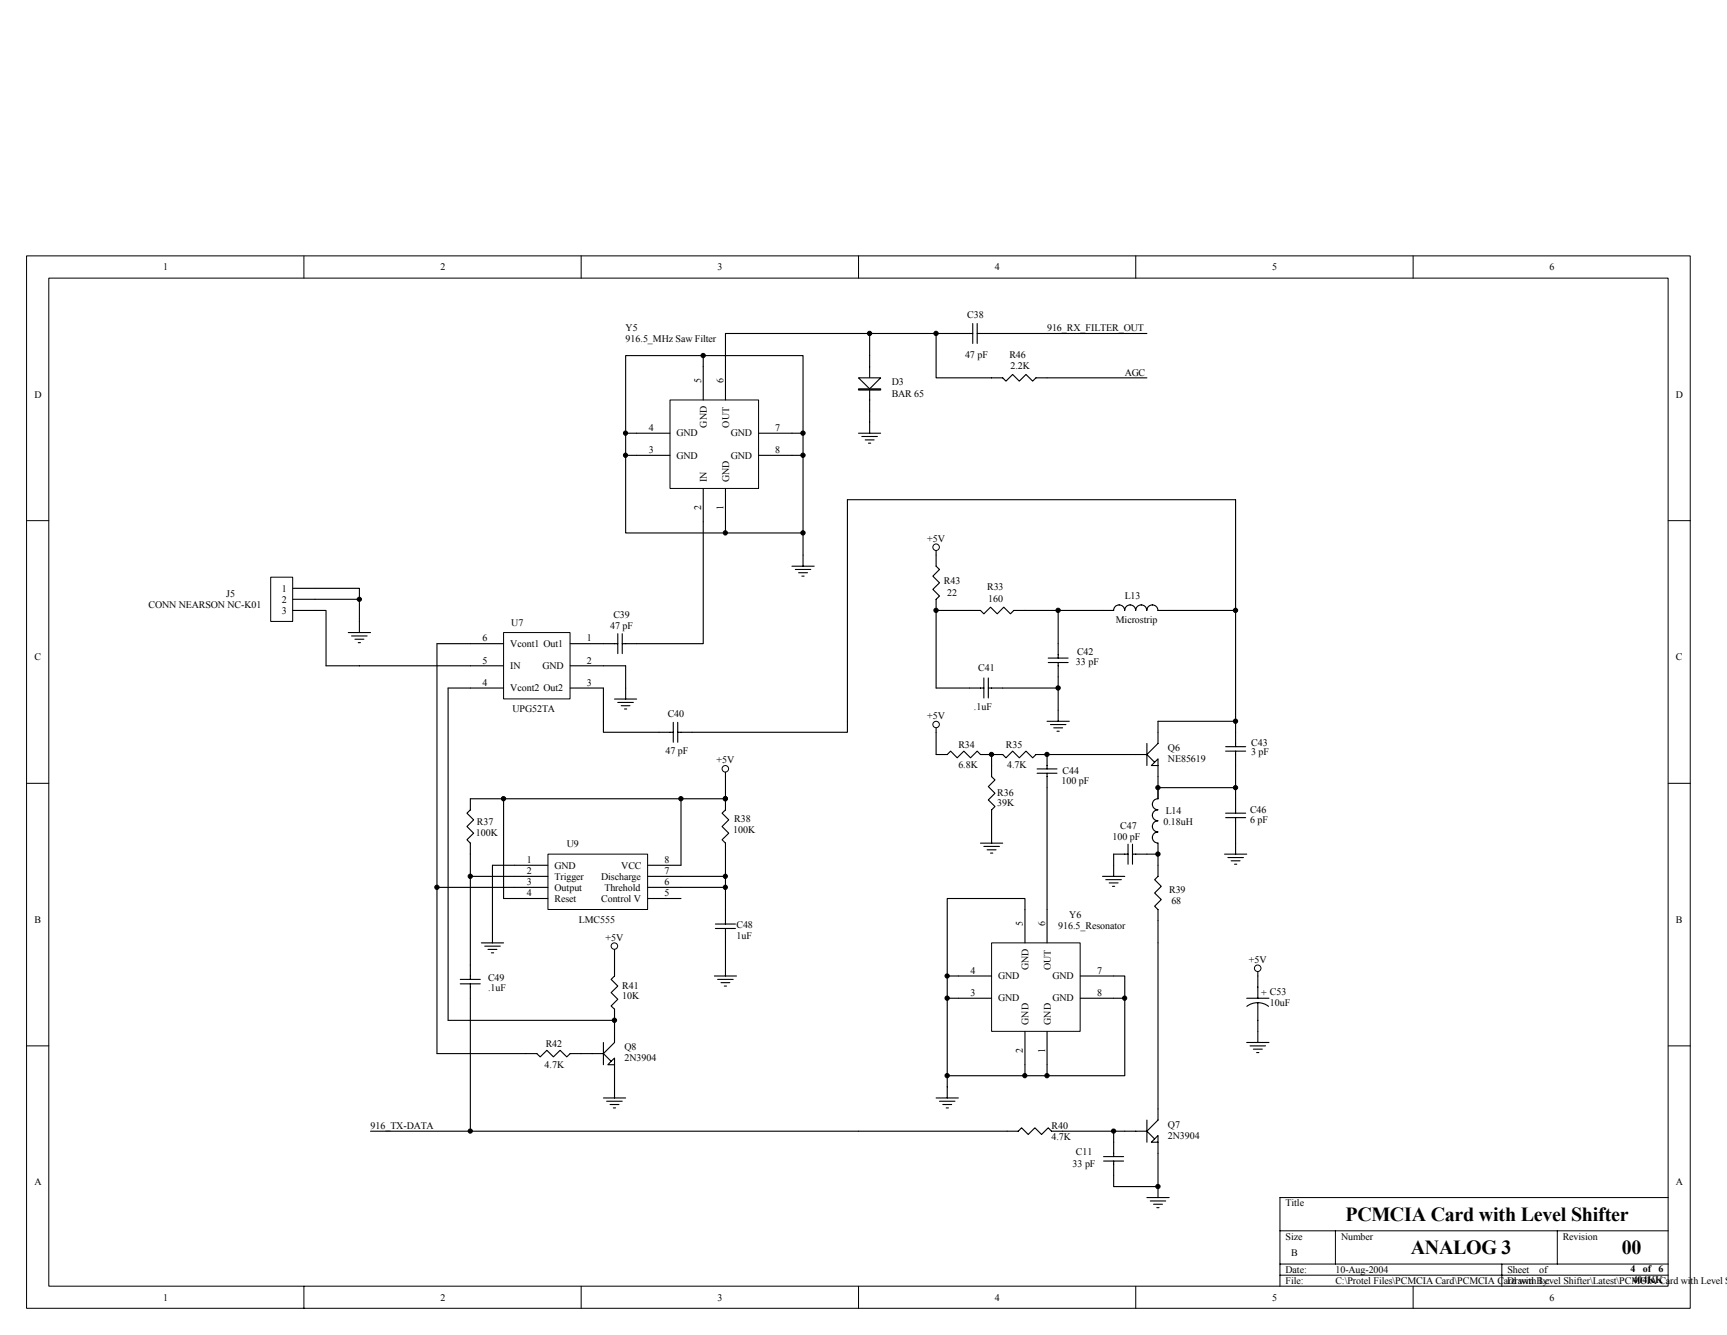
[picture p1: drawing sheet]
<svg xmlns="http://www.w3.org/2000/svg" width="279mm" height="216mm" viewBox="0 0 279 216" stroke-linecap="round" stroke-linejoin="round" font-family="sans-serif">
<g fill="none" stroke="#000" stroke-width=".16">
<path d="M4.3 41.4h269.2v170.2h-269.2zM7.9 45h262v163h-262zM49.2 41.4v3.6M94 41.4v3.6M138.9 41.4v3.6M183.7 41.4v3.6M228.6 41.4v3.6M4.3 84.2h3.6M269.9 84.2h3.6M4.3 126.7h3.6M269.9 126.7h3.6M4.3 169.1h3.6"/>
<path d="M269.9 169.1h3.6M207.1 199.1h62.8M216 199.1v5.3M251.9 199.1v5.3M269.9 193.7h-62.8v14.3M49.2 208v3.6M94 208v3.6M138.9 208v3.6M183.7 208v3.6M207.1 204.4h62.8M207.1 206.2h62.8M228.6 208v3.6"/>
<path d="M243 204.4v3.6"/>
</g>
<g fill="none" stroke="#000" stroke-width=".18">
<path d="M151.4 89.8v1.8l.6 .5-1.1 1.1 1.1 1.1-1.1 1 1.1 1.1-.6 .5v14.4h5.4M151.4 98.7h5.4M165.8 98.7h12.6M171.2 98.7v7.7M189.1 98.7h10.8M52.7 107.7h23.4M76.1 104.1h-5.4v66.3h14.3M76.1 111.3h-3.6v53.7h26.9v1.8M97.6 107.7h3.6v3.6M97.6 111.3v5.3M137.1 116.6v-35.8h62.8v37.6M162.2 111.3h9"/>
<path d="M169.6 107.1h3.2M169.6 106.4h3.2M171.2 107.1v7.8M199.9 116.6h-12.6v1.8M76.1 138.1v18M81.5 129.2v16.1h1.8M83.3 139.9h-3.6v10.8M110.2 129.2v10.7M117.4 125.6v3.6h-41.3M117.4 138.1v5.4h-7.2M160.4 122v3.6l.6 .5-1.1 1.1 1.1 1.1-1.1 1.1 1.1 1-.6 .6v1.8M169.4 122h12.6"/>
<path d="M180.2 138.1v1.8M185.5 138.1h1.8M187.3 134.6a.89 .89 0 0 0-.9 .8 .89 .89 0 0 0 .9 .9v3.6M187.3 125.6v3.6a.9 .9 0 0 0-.9 .9 .9 .9 0 0 0 .9 .9 .89 .89 0 0 0-.9 .9 .89 .89 0 0 0 .9 .9 .89 .89 0 0 0-.9 .8 .89 .89 0 0 0 .9 .9M187.3 127.4h12.6M199.9 123.8v5.4M199.9 134.6v1.8M70.7 143.5h12.6M76.1 141.7h7.2M99.4 154.3v1.8M110.2 141.7h7.2M187.3 152.5v26.8"/>
<path d="M76.1 161.4v21.5h86.8M99.4 174v1.8M59.9 182.9h16.2M171.9 182.9h10.1M187.3 186.5v5.4"/>
</g>
<g fill="#000" stroke="#000" stroke-width=".16">
<circle cx="151.4" cy="98.7" r=".35"/>
<circle cx="199.9" cy="98.7" r=".35"/>
<circle cx="171.2" cy="111.3" r=".35"/>
<circle cx="199.9" cy="116.6" r=".35"/>
<circle cx="81.5" cy="129.2" r=".35"/>
<circle cx="110.2" cy="129.2" r=".35"/>
<circle cx="117.3" cy="129.2" r=".34"/>
<circle cx="160.4" cy="122" r=".35"/>
<circle cx="169.4" cy="122" r=".35"/>
<circle cx="187.3" cy="138.1" r=".35"/>
<circle cx="70.7" cy="143.5" r=".35"/>
<circle cx="76.1" cy="141.7" r=".35"/>
<circle cx="117.3" cy="141.7" r=".34"/>
<circle cx="117.3" cy="143.5" r=".34"/>
<circle cx="99.4" cy="165" r=".35"/>
<circle cx="76.1" cy="182.9" r=".35"/>
</g>
<path d="M81.5 102.3h10.7v10.7h-10.7z" fill="#fff"/>
<path d="M81.5 102.3h10.7v10.7h-10.7z" fill="none" stroke="#000" stroke-width=".16"/>
<g fill="none" stroke="#000" stroke-width=".18">
<path d="M156.8 98.7h1.8l.6 .6 1.1-1.1 1 1.1 1.1-1.1 1.1 1.1 .5-.6h1.8M178.4 98.7h1.8M180.2 98.7a.89 .89 0 0 1 .9-.9 .89 .89 0 0 1 .8 .9 .89 .89 0 0 1 .9-.9 .89 .89 0 0 1 .9 .9 .9 .9 0 0 1 .9-.9 .9 .9 0 0 1 .9 .9M185.5 98.7a.89 .89 0 0 1 .9-.9 .89 .89 0 0 1 .9 .9M187.3 98.7h1.8M76.1 104.1h5.4M76.1 107.7h5.4M76.1 111.3h5.4M92.2 104.1h5.4M92.2 107.7h5.4M92.2 111.3h5.4M106.6 118.4h2.3"/>
<path d="M108.9 116.8v3.2M109.6 118.4h2.4M109.6 116.8v3.2M76.1 129.2v1.8l-.6 .5 1.1 1.1-1.1 1.1 1.1 1-1.1 1.1 .6 .6v1.7M117.4 129.2v1.8l-.6 .5 1.1 1.1-1.1 1.1 1.1 1-1.1 1.1 .6 .6v1.7M151.4 122h1.8l.6-.5 1.1 1.1 1-1.1 1.1 1.1 1.1-1.1 .5 .5h3.6l.6 .6 1-1.1 1.1 1.1 1.1-1.1 1.1 1.1 .5-.6h1.8M187.3 139.9v1.8l-.5 .6 1.1 1-1.1 1.1 1.1 1.1-1.1 1.1 .5 .5v1.8M198.3 132.2h3.2M198.3 131.5h3.2M199.9 129.2v2.3M199.9 132.2v2.4M162.9 182.9h1.8l.6-.5 1 1.1 1.1-1.1 1.1 1.1 1.1-1.1 .5 .5h1.8"/>
</g>
<path d="M88.7 138.2h16.1v8.9h-16.1z" fill="#fff"/>
<g fill="none" stroke="#000" stroke-width=".16">
<path d="M88.6 138.1h16.2v9h-16.2z"/>
<circle cx="151.4" cy="88.5" r=".53"/>
<circle cx="117.3" cy="124.3" r=".53"/>
<circle cx="99.4" cy="153" r=".52"/>
</g>
<g fill="none" stroke="#000" stroke-width=".18">
<path d="M151.4 89v.8M97.6 104.1h2.3M99.4 113.1h3.6M99.9 102.5v3.2M99.9 113.6h2.6M100.5 114.1h1.4M100.7 104.1h2.3M100.7 102.5v3.2M101 114.7h.4M101.2 111.3v1.8M156.8 111.3h2.4M159.2 109.6v3.3"/>
<path d="M159.9 111.3h2.3M159.9 109.6v3.3M169.4 116.6h3.6M169.9 117.2h2.5M170.5 117.7h1.4M171 118.3h.4M171.2 114.9v1.7M187.3 118.4v1.8l-1.8 1.8 1.3 1.3 .5-.6v1.1h-1l.5-.5M199.9 118.4v2.4M83.3 139.9h5.3M104.8 139.9h5.4M117.4 124.9v.7"/>
<path d="M158.6 136.4h3.6M159.2 136.9h2.5M159.7 137.4h1.4M160.3 138h.3M160.4 134.6v1.8M167.8 125.1h3.2M167.8 124.4h3.2M169.4 122v2.4M169.4 125.1v2.3M180.2 138.1h2.3M180.2 139.9v1.8M182 122h3.5"/>
<path d="M182.5 136.5v3.3M183.2 138.1h2.3M183.2 136.5v3.3M185.5 120.2v3.6M187.3 123.8v1.8M198.1 138.1h3.6M198.3 121.5h3.2M198.3 120.8h3.2M198.6 138.7h2.6M199.2 139.2h1.4M199.7 139.8h.4M199.9 121.5v2.3"/>
<path d="M199.9 136.4v1.7M74.5 158.4h3.2M74.5 159.1h3.2M76.1 156.1v2.3M76.1 159.1v2.3M77.9 152.5h3.6M78.4 153h2.5M79 153.5h1.4M79.5 154.1h.4M79.7 150.7v1.8M83.3 141.7h5.3M83.3 143.5h5.3"/>
<path d="M83.3 145.3h5.3M99.4 156.1v1.7l-.5 .6 1 1.1-1 1 1 1.1-1 1.1 .5 .5v1.8M99.4 153.5v.8M104.8 141.7h5.4M104.8 143.5h5.4M104.8 145.3h5.4M115.6 157.8h3.5M116.1 158.4h2.5M116.6 158.9h1.5M117.2 159.5h.3M117.4 156.1v1.7M178.4 141.7h3.6"/>
<path d="M178.9 142.3h2.5M179.5 142.8h1.4M180 143.3h.3M187.3 148.9v3.6M85 170.4h1.8l.6 .5 1.1-1 1 1 1.1-1 1.1 1 .5-.5h5.4M97.6 177.6h3.6M97.6 168.6v3.6M98.1 178.1h2.6M98.7 178.6h1.4M99.2 179.2h.4M99.4 166.8v1.8l-1.8 1.8 1.3 1.2 .5-.5v1.1h-1.1l.6-.6M99.4 172.2v1.8"/>
<path d="M99.4 175.8v1.8M187.3 179.3v1.8l-1.8 1.8 1.3 1.3 .5-.6v1.1h-1l.5-.5M182 182.9h3.5M185.5 193.7h3.6M185.5 181.1v3.6M186.1 194.2h2.5M186.6 194.8h1.5M187.2 195.3h.3M187.3 184.7v1.8M187.3 191.9v1.8"/>
</g>
<g fill="#000" stroke="#000" stroke-width=".16">
<circle cx="187.3" cy="127.4" r=".35"/>
<circle cx="199.9" cy="127.4" r=".35"/>
</g>
<path d="M160.4 152.5h14.4v14.3h-14.4z" fill="#fff"/>
<g fill="none" stroke="#000" stroke-width=".16">
<path d="M160.4 152.5h14.4v14.3h-14.4z"/>
<circle cx="151.5" cy="117.2" r=".52"/>
<circle cx="203.5" cy="156.6" r=".53"/>
</g>
<g fill="none" stroke="#000" stroke-width=".18">
<path d="M97.6 116.6v1.8h9M137.1 116.6v1.8h-25.1M151.4 117.7v4.3M160.4 132.8v1.8M169.4 127.4v25.1M115.7 150.2h3.3M115.7 149.4h3.3M117.4 143.5v5.9M117.4 150.2v5.9M153.2 157.8h7.2M165.8 152.5v-7.2h-12.6v28.7h28.8v-16.2h-7.2M203.5 157.1v4.3"/>
<path d="M151.4 177.6h3.6M152 178.1h2.5M152.5 178.6h1.5M153.1 179.2h.3M153.2 161.4h7.2M153.2 174v3.6M165.8 166.8v7.2M169.4 166.8v7.2M174.8 161.4h7.2M201.7 161.4h3.6M201.7 168.6h3.6M201.7 162.8a2.9 2.9 0 0 1 3.5 0"/>
<path d="M202.2 169.1h2.5M202.8 169.7h1.4M203.3 170.2h.4M203.5 162.2v6.4M178.5 187.8h3.3M178.5 187h3.3M180.2 187.8v4.1h7.1M180.2 182.9v4.1"/>
</g>
<g fill="#000" stroke="#000" stroke-width=".16">
<circle cx="171.2" cy="98.7" r=".35"/>
<circle cx="153.2" cy="157.8" r=".35"/>
<circle cx="153.2" cy="174" r=".35"/>
<circle cx="153.2" cy="161.4" r=".35"/>
<circle cx="165.8" cy="174" r=".34"/>
<circle cx="169.4" cy="174" r=".35"/>
<circle cx="181.9" cy="161.4" r=".34"/>
<circle cx="180.2" cy="182.9" r=".35"/>
<circle cx="187.3" cy="191.9" r=".35"/>
</g>
<path d="M43.8 93.4h3.5v7.1h-3.5z" fill="#fff"/>
<path d="M43.8 93.3h3.5v7.2h-3.5z" fill="none" stroke="#000" stroke-width=".16"/>
<g fill="none" stroke="#000" stroke-width=".18">
<path d="M155 53.9h2.4M157.4 52.3v3.2M158.1 53.9h27.4M158.1 52.3v3.2M47.4 98.7h5.3v9M47.4 96.9h10.7v5.4M47.4 95.1h10.7v1.8M128.1 91.6h3.6M128.7 92.1h2.5M129.2 92.6h1.4M129.7 93.2h.4M129.9 89.8v1.8"/>
<path d="M56.3 102.3h3.6M56.9 102.8h2.5M57.4 103.4h1.5M58 103.9h.3"/>
</g>
<circle cx="58.1" cy="96.9" r=".35" fill="#000" stroke="#000" stroke-width=".16"/>
<path d="M108.4 64.7h14.3v14.3h-14.3z" fill="#fff"/>
<path d="M108.4 64.7h14.3v14.3h-14.3z" fill="none" stroke="#000" stroke-width=".16"/>
<path d="M113.8 57.5v7.2M140.7 57.5v9M155 53.9h-37.6v10.8M101.2 73.6h7.2M101.2 70.1h7.2M113.8 79v25.1h-10.8M117.4 79v7.2M122.7 70.1h7.2v-12.6h-28.7v28.7h28.7v-16.1M122.7 73.6h7.2M129.9 86.2v3.6" fill="none" stroke="#000" stroke-width=".18"/>
<g fill="#fff" stroke="#000" stroke-width=".18">
<path d="M138.9 61.1h3.6l-1.8 1.8z"/>
<path d="M138.9 62.9h3.6v.2h-3.6z" fill-rule="evenodd"/>
</g>
<path d="M140.7 53.9v3.6M151.4 53.9v7.2h10.8l.6 .5 1-1 1.1 1 1.1-1 1.1 1 .5-.5h17.9M138.9 70.1h3.6M139.4 70.6h2.5M140 71.1h1.4M140.5 71.7h.4M140.7 66.5v3.6" fill="none" stroke="#000" stroke-width=".18"/>
<g fill="#000" stroke="#000" stroke-width=".16">
<circle cx="113.8" cy="57.5" r=".35"/>
<circle cx="140.7" cy="53.9" r=".35"/>
<circle cx="151.4" cy="53.9" r=".35"/>
<circle cx="101.2" cy="70" r=".34"/>
<circle cx="101.2" cy="73.6" r=".34"/>
<circle cx="129.9" cy="70" r=".35"/>
<circle cx="129.9" cy="73.6" r=".35"/>
<circle cx="117.3" cy="86.2" r=".34"/>
<circle cx="129.9" cy="86.2" r=".35"/>
</g>
<g font-size="3.2">
<text x="217.7" y="197.5">PCMCIA Card with Level Shifter</text>
<text x="228.3" y="202.8">ANALOG 3</text>
<text x="262.4" y="202.8">00</text>
</g>
<g font-size="1.6">
<text x="26.4" y="43.7">1</text>
<text x="71.2" y="43.7">2</text>
<text x="116.1" y="43.7">3</text>
<text x="161" y="43.7">4</text>
<text x="205.8" y="43.7">5</text>
<text x="250.7" y="43.7">6</text>
<text x="101.2" y="53.6">Y5</text>
<text x="156.5" y="51.4">C38</text>
<text x="169.4" y="53.6">916_RX_FILTER_OUT</text>
<text x="101.2" y="55.4">916.5_MHz Saw Filter</text>
<text x="156.1" y="57.8">47 pF</text>
<text x="163.3" y="57.8">R46</text>
<text x="163.5" y="59.6">2.2K</text>
<text x="5.6" y="64.3">D</text>
<text x="113.5" y="62" transform="rotate(-90 113.5 62)">5</text>
<text x="117.1" y="62" transform="rotate(-90 117.1 62)">6</text>
<text x="144.3" y="62.3">D3</text>
<text x="144.3" y="64.1">BAR 65</text>
<text x="182" y="60.7">AGC</text>
<text x="271.1" y="64.3">D</text>
<text x="105" y="69.7">4</text>
<text x="109.5" y="70.6">GND</text>
<text x="114.4" y="69.2" transform="rotate(-90 114.4 69.2)">GND</text>
<text x="117.9" y="69.2" transform="rotate(-90 117.9 69.2)">OUT</text>
<text x="118.3" y="70.6">GND</text>
<text x="125.4" y="69.7">7</text>
<text x="105" y="73.3">3</text>
<text x="109.5" y="74.2">GND</text>
<text x="114.4" y="77.9" transform="rotate(-90 114.4 77.9)">IN</text>
<text x="117.9" y="77.9" transform="rotate(-90 117.9 77.9)">GND</text>
<text x="118.3" y="74.2">GND</text>
<text x="125.4" y="73.3">8</text>
<text x="113.5" y="82.4" transform="rotate(-90 113.5 82.4)">2</text>
<text x="117.1" y="82.4" transform="rotate(-90 117.1 82.4)">1</text>
<text x="150" y="87.6">+5V</text>
<text x="45.6" y="95.7">1</text>
<text x="152.7" y="94.4">R43</text>
<text x="159.7" y="95.5">R33</text>
<text x="24" y="98.3">CONN NEARSON NC-K01</text>
<text x="36.6" y="96.6">J5</text>
<text x="45.6" y="97.5">2</text>
<text x="45.6" y="99.3">3</text>
<text x="82.7" y="101.2">U7</text>
<text x="98.7" y="101.7">47 pF</text>
<text x="99.2" y="100">C39</text>
<text x="153.2" y="96.4">22</text>
<text x="159.9" y="97.3">160</text>
<text x="180.5" y="100.7">Microstrip</text>
<text x="182" y="96.9">L13</text>
<text x="5.6" y="106.8">C</text>
<text x="78.1" y="103.7">6</text>
<text x="78.1" y="107.3">5</text>
<text x="82.5" y="104.6">Vcont1 Out1</text>
<text x="94.9" y="103.7">1</text>
<text x="94.9" y="107.3">2</text>
<text x="174.1" y="107.5">33 pF</text>
<text x="174.2" y="105.9">C42</text>
<text x="271.1" y="106.8">C</text>
<text x="78.1" y="110.9">4</text>
<text x="82.5" y="108.2">IN</text>
<text x="82.5" y="111.8">Vcont2 Out2</text>
<text x="87.8" y="108.2">GND</text>
<text x="94.9" y="110.9">3</text>
<text x="158.3" y="108.6">C41</text>
<text x="82.9" y="115.2">UPG52TA</text>
<text x="108" y="115.9">C40</text>
<text x="150" y="116.3">+5V</text>
<text x="157.6" y="114.8">.1uF</text>
<text x="107.7" y="122">47 pF</text>
<text x="115.9" y="123.4">+5V</text>
<text x="155" y="120.9">R34</text>
<text x="155" y="124.1">6.8K</text>
<text x="162.8" y="120.9">R35</text>
<text x="162.9" y="124.1">4.7K</text>
<text x="171.9" y="125.2">C44</text>
<text x="189" y="121.5">Q6</text>
<text x="189" y="123.3">NE85619</text>
<text x="202.4" y="120.6">C43</text>
<text x="202.4" y="122.2">3 pF</text>
<text x="161.3" y="128.8">R36</text>
<text x="161.3" y="130.4">39K</text>
<text x="171.7" y="126.8">100 pF</text>
<text x="188.6" y="131.7">L14</text>
<text x="202.2" y="131.5">C46</text>
<text x="77" y="135.3">100K</text>
<text x="77.2" y="133.5">R37</text>
<text x="91.7" y="137.1">U9</text>
<text x="118.6" y="134.7">100K</text>
<text x="118.8" y="132.9">R38</text>
<text x="180" y="135.8">100 pF</text>
<text x="181.3" y="134">C47</text>
<text x="188.2" y="133.5">0.18uH</text>
<text x="202.2" y="133.1">6 pF</text>
<text x="85.2" y="139.6">1</text>
<text x="85.2" y="141.4">2</text>
<text x="85.2" y="143.2">3</text>
<text x="89.7" y="140.5">GND</text>
<text x="89.7" y="142.2">Trigger</text>
<text x="97.3" y="142.2">Discharge</text>
<text x="100.5" y="140.5">VCC</text>
<text x="107.5" y="139.6">8</text>
<text x="107.5" y="143.2">6</text>
<text x="107.5" y="141.4">7</text>
<text x="5.6" y="149.2">B</text>
<text x="85.2" y="144.9">4</text>
<text x="89.7" y="144">Output</text>
<text x="89.7" y="145.8">Reset</text>
<text x="93.7" y="149.2">LMC555</text>
<text x="97.3" y="145.8">Control V</text>
<text x="97.8" y="144">Threhold</text>
<text x="107.5" y="144.9">5</text>
<text x="165.5" y="149.8" transform="rotate(-90 165.5 149.8)">5</text>
<text x="169.1" y="149.8" transform="rotate(-90 169.1 149.8)">6</text>
<text x="173" y="148.5">Y6</text>
<text x="189.1" y="144.4">R39</text>
<text x="189.5" y="146.2">68</text>
<text x="271.1" y="149.2">B</text>
<text x="98" y="152.1">+5V</text>
<text x="119.1" y="150.1">C48</text>
<text x="119.1" y="151.9">1uF</text>
<text x="171.2" y="150.3">916.5_Resonator</text>
<text x="202.1" y="155.7">+5V</text>
<text x="79" y="158.7">C49</text>
<text x="79" y="160.3">.1uF</text>
<text x="100.7" y="160">R41</text>
<text x="100.7" y="161.6">10K</text>
<text x="157" y="161.1">3</text>
<text x="157" y="157.5">4</text>
<text x="161.5" y="161.9">GND</text>
<text x="161.5" y="158.4">GND</text>
<text x="166.4" y="157" transform="rotate(-90 166.4 157)">GND</text>
<text x="170" y="157" transform="rotate(-90 170 157)">OUT</text>
<text x="170.3" y="158.4">GND</text>
<text x="170.3" y="161.9">GND</text>
<text x="177.5" y="157.5">7</text>
<text x="177.5" y="161.1">8</text>
<text x="204" y="161.1">+ C53</text>
<text x="166.4" y="165.7" transform="rotate(-90 166.4 165.7)">GND</text>
<text x="170" y="165.7" transform="rotate(-90 170 165.7)">GND</text>
<text x="205.5" y="162.7">10uF</text>
<text x="88.1" y="172.7">4.7K</text>
<text x="88.3" y="169.3">R42</text>
<text x="101" y="169.8">Q8</text>
<text x="101" y="171.6">2N3904</text>
<text x="165.5" y="170.2" transform="rotate(-90 165.5 170.2)">2</text>
<text x="169.1" y="170.2" transform="rotate(-90 169.1 170.2)">1</text>
<text x="59.9" y="182.6">916_TX-DATA</text>
<text x="170.1" y="182.6">R40</text>
<text x="170.1" y="184.4">4.7K</text>
<text x="189" y="182.4">Q7</text>
<text x="189" y="184.2">2N3904</text>
<text x="5.6" y="191.7">A</text>
<text x="173.5" y="188.7">33 pF</text>
<text x="174.1" y="186.9">C11</text>
<text x="271.1" y="191.7">A</text>
<text x="208" y="195.1">Title</text>
<text x="208" y="200.5">Size</text>
<text x="208.9" y="203.2">B</text>
<text x="217" y="200.5">Number</text>
<text x="252.8" y="200.5">Revision</text>
<text x="208" y="205.8">Date:</text>
<text x="208" y="207.6">File:</text>
<text x="216" y="205.8">10-Aug-2004</text>
<text x="216.1" y="207.6">C:\Protel Files\PCMCIA Card\PCMCIA Card with Level Shifter\Latest\PCMCIA Card with Level S</text>
<text x="243.9" y="207.6">Drawn By:</text>
<text x="243.9" y="205.8">Sheet</text>
<text x="249" y="205.8">of</text>
<text x="263.8" y="205.7">4</text>
<text x="264.1" y="207.5">404KK</text>
<text x="265.8" y="205.7">of 6</text>
<text x="26.4" y="210.3">1</text>
<text x="71.2" y="210.3">2</text>
<text x="116.1" y="210.3">3</text>
<text x="161" y="210.3">4</text>
<text x="205.8" y="210.3">5</text>
<text x="250.7" y="210.3">6</text>
</g>
</svg>
